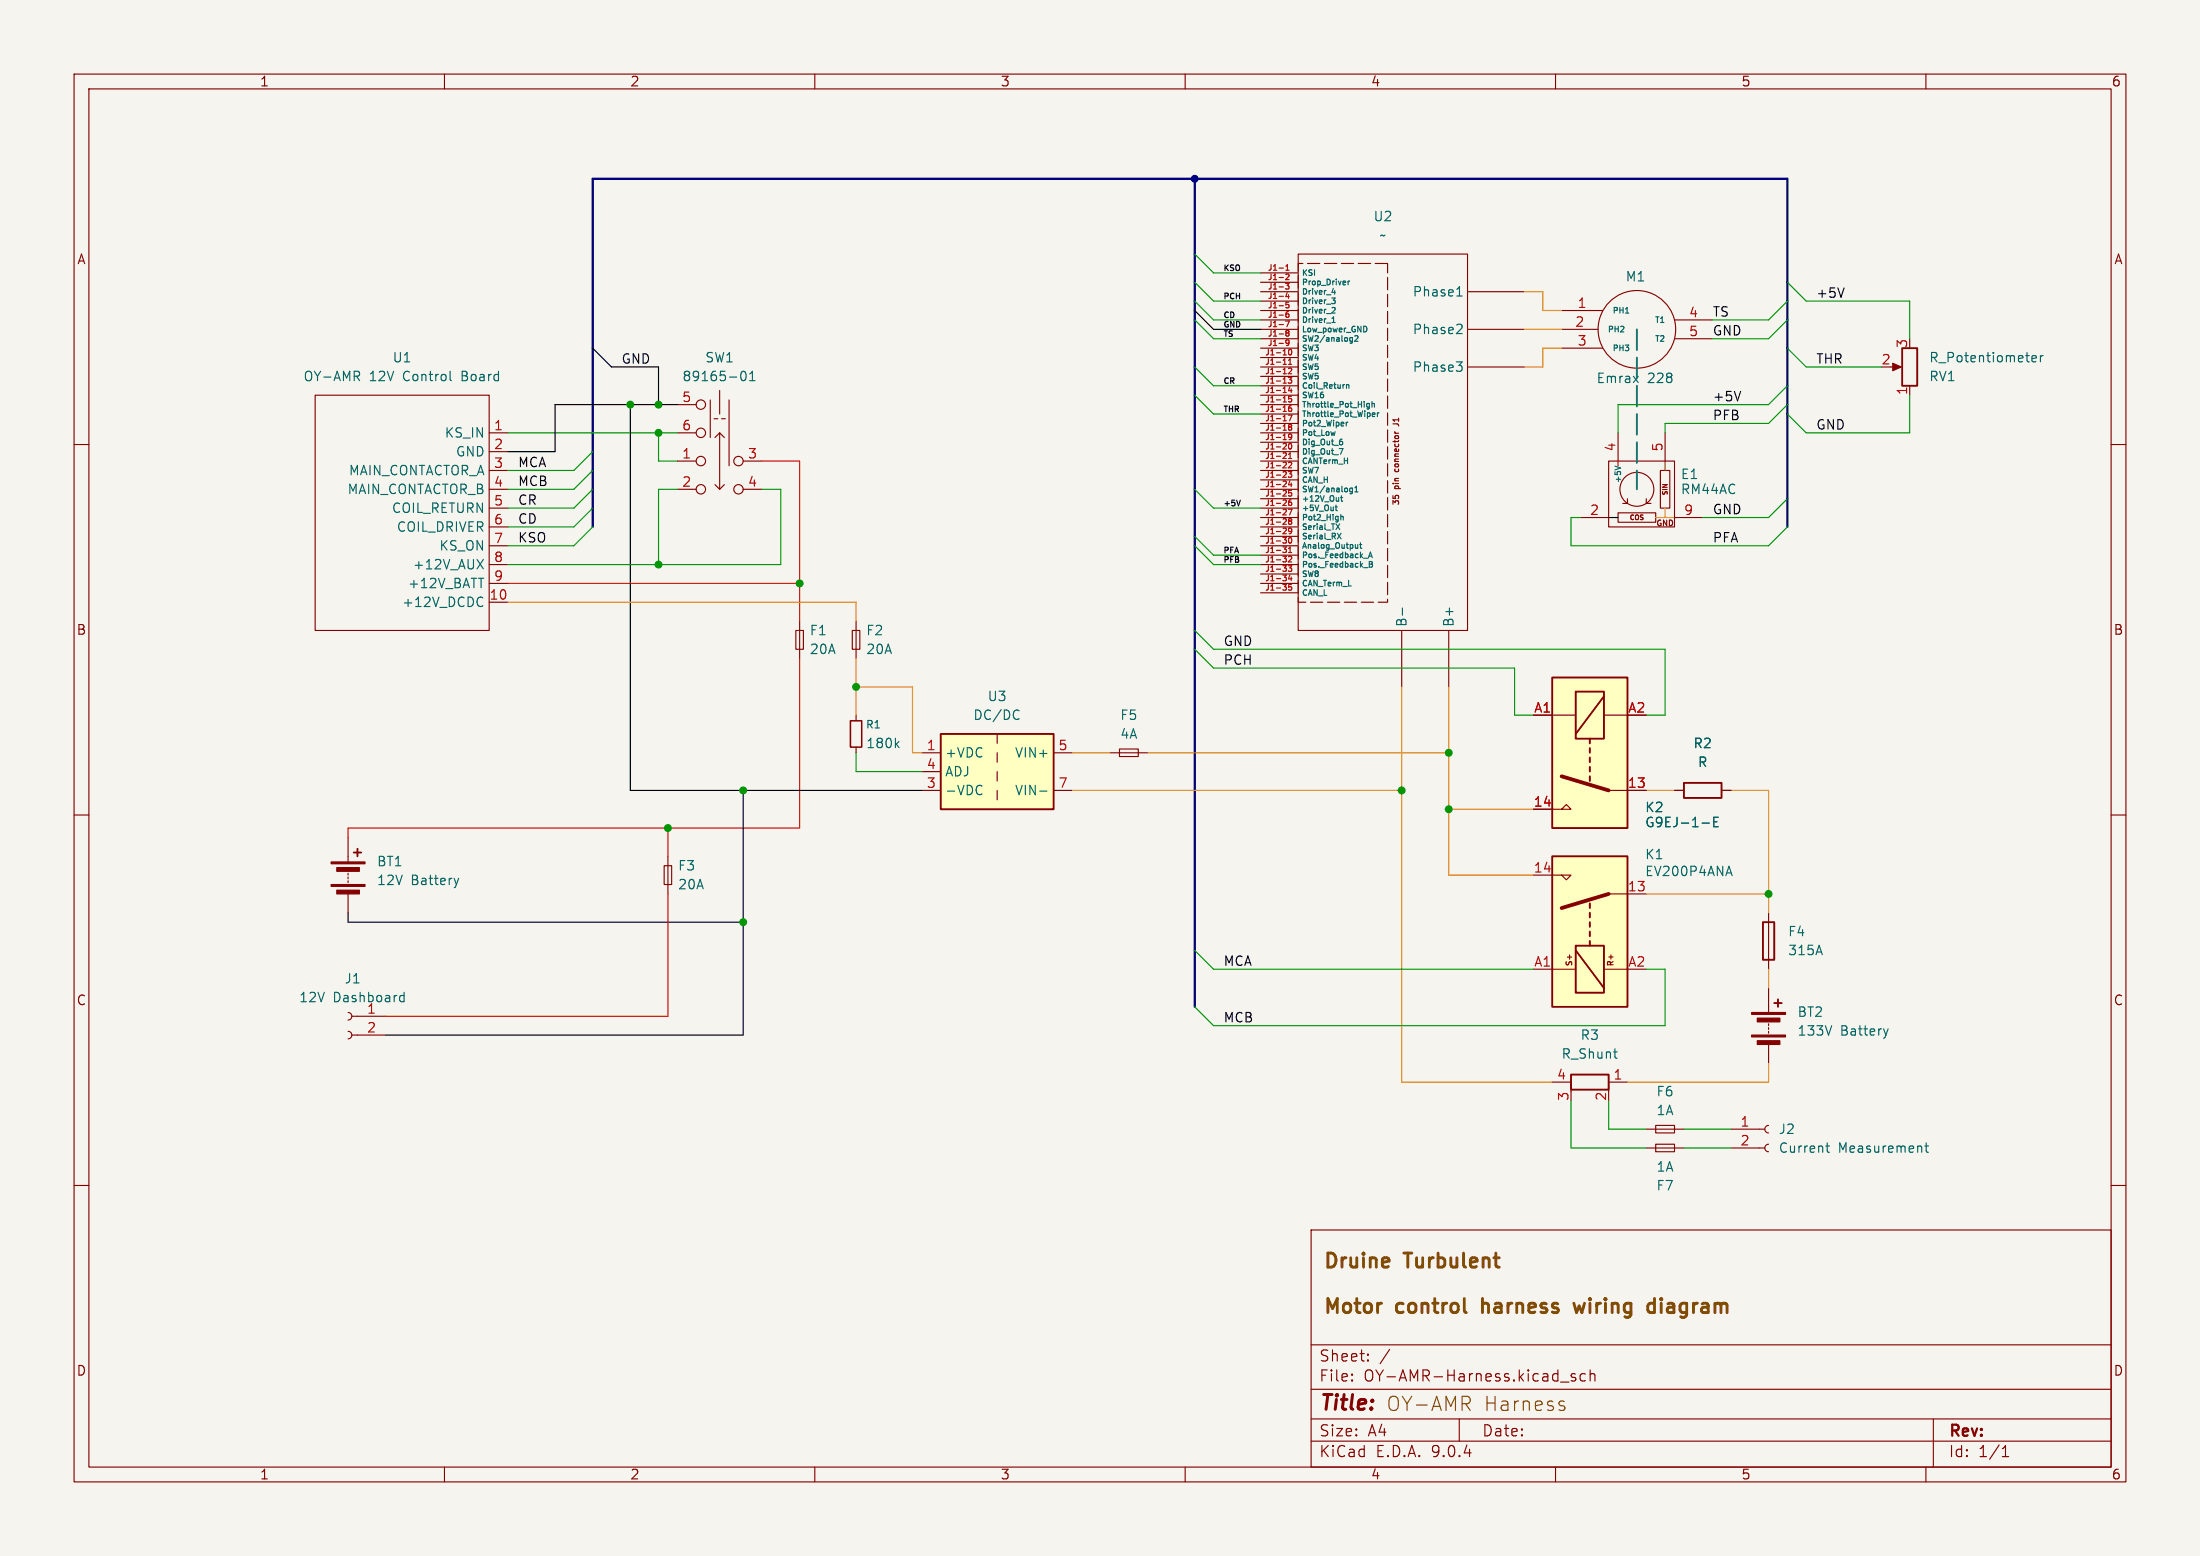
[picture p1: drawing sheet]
<svg xmlns="http://www.w3.org/2000/svg" width="297mm" height="210mm" viewBox="0 0 297 210" stroke-linecap="round" stroke-linejoin="round" font-family="sans-serif">
<path d="M0 0h297v210h-297z" fill="#f5f4ef" stroke="#f5f4ef" stroke-width=".14"/>
<g fill="none" stroke="#840000" stroke-width=".15">
<path d="M10 10h277v190h-277zM12 12h273v186h-273zM60 10v2M110 10v2M160 10v2M210 10v2M260 10v2M42.5 53.3h23.5v31.8h-23.5zM66 58.4h2.6M91.4 58.4h2.6M91.4 54.6h2.6M95.9 54v5.1"/>
<path d="M96.4 56.5h.5M97.2 52.7v3.2M97.2 58.4v7.6M97.2 58.4l-.7 .7M97.2 58.4l.6 .7M97.4 56.5h.5M98.4 54v8.9M210.8 41.9h5.6M210.8 44.5h4.9M210.8 47h5.6M226.1 43.2h5M226.1 45.7h5"/>
<path d="M255.3 49.5h1M257.8 52.1v1.2M10 60h2M66 61h2.6M66 63.5h2.6M66 66h2.6M66 68.6h2.6M66 71.1h2.6M66 73.7h2.6M66 76.2h2.6M66 78.7h2.6M91.4 66h2.6"/>
<path d="M91.4 62.2h2.6M96.5 65.4l.7 .6 .6-.6M100.3 66h2.6M100.3 62.2h2.6M285 60h2M66 81.3h2.6M107.4 85.1h1.1v2.5h-1.1zM107.9 83.8v5.1M115.1 85.1h1v2.5h-1zM115.6 83.8v5.1M115.6 96.5v.8M10 110h2"/>
<path d="M89.7 116.8h1v2.6h-1zM90.2 115.6v5.1M115.6 100.8v.8M285 110h2M238.8 123.2v7.6M209.5 146.1h2.6v1.2M219.7 146.1h-2.5v1.2M222.2 152.4h5.1M222.2 154.9h5.1M223.5 151.9h2.6v1h-2.6zM223.5 154.4h2.6v1h-2.6zM10 160h2"/>
<path d="M177 166h108v32h-108zM285 160h2M60 198v2M110 198v2M160 198v2M177 194.5h108M177 191.5h108M177 187.5h108M177 181.5h108M182.5 186.3h.1l-.1 .1M182.5 186.3v.1M182.5 185.5v.1"/>
<path d="M182.5 185.5h.1l-.1 .1M184.7 183.6v.1M184.7 183.6h-.1l.1 .1M184.7 182.8v.1M184.7 182.8h-.1l.1 .1M187.6 182.1l-1.3 2M197 191.5v3M210 198v2M210.7 186.5h1.1M212.7 185.5l-.4-.1-.2 .2 .1 .2 .5 .2v.1v.2l-.2 .1-.4-.1M214 185.5l-.4-.1-.3 .3v.4l.2 .2 .1 .1 .4-.1M214.7 185.5a.37 .37 0 0 1 .6 .1v.8"/>
<path d="M214.7 184.9v1.5M260 198v2M261 191.5v6.5M270.3 196.6h.9M270.3 195.5l.4-.4v1.5"/>
<circle cx="94.6" cy="58.4" r=".63"/>
<circle cx="94.6" cy="54.6" r=".63"/>
<circle cx="221" cy="44.4" r="5.2"/>
<circle cx="94.6" cy="62.2" r=".63"/>
<circle cx="94.6" cy="66" r=".63"/>
<circle cx="99.7" cy="66" r=".63"/>
<circle cx="99.7" cy="62.2" r=".63"/>
</g>
<g fill="none" stroke="#006464" stroke-width=".15">
<path d="M48.1 50.8l.4 .6M48.5 50.2v.5M60.8 50.1v1.1l.1 .2M100.1 50.2l.3-.1a.79 .79 0 0 1 0 1.3l-.2-.1-.1-.2-.1-.5zM101.2 51.4h.7M101.2 50.5l.4-.4v1.3M219.4 42.3h.5M220.5 50.8l.7 .8M221.2 50.8l-.7 .8M274.3 48.4l.6-.1v-.2l-.4-.1-.2 .2 .1 .6h.5M275.5 48v.8M275.8 48l-.2 .1-.1 .1"/>
<path d="M64.4 75.5l.9 1.3M64.6 78h.7M65.3 75.5l-.9 1.3M64.9 80.6l.3 .1M65.2 81.7l-.3 .2M121 100.4l.4 .5M121.4 100.1l-.5 .4M217.8 142h.5M218.1 142.8h.2"/>
</g>
<path d="M256.8 47h2v5.1h-2zM238 124.5h1.5v5h-1.5zM212.1 145h5.1v2.1h-5.1z" fill="none" stroke="#840000" stroke-width=".25"/>
<path d="M114.8 97.3h1.5v3.5h-1.5z" fill="none" stroke="#840000" stroke-width=".2"/>
<path d="M255.5 49l1.2 .5-1.2 .5z" fill="#840000" stroke="#840000" stroke-width=".15"/>
<path d="M127 99.1h15.2v10.1h-15.2z" fill="#ffffc2"/>
<path d="M127 99.1h15.2v10.1h-15.2z" fill="none" stroke="#840000" stroke-width=".25"/>
<path d="M134.6 99.1v1.2M124.5 101.6h2.5M124.5 106.7h2.5M124.5 104.1h2.5M134.6 101.6v1.3M134.6 104.1v1.3M134.6 106.7v1.3M142.2 101.6h2.6M142.2 106.7h2.6" fill="none" stroke="#840000" stroke-width=".15"/>
<path d="M137.3 95.8l.3 .2M137.6 97l-.3 .1M132.3 106l.3 .1M132.6 107.1l-.3 .2M140.4 106.8h.9" fill="none" stroke="#006464" stroke-width=".15"/>
<path d="M209.5 115.6h10.2v20.3h-10.2z" fill="#ffffc2"/>
<path d="M209.5 115.6h10.2v20.3h-10.2zM227.3 105.7h5.1v2h-5.1zM212.7 127.6h3.8v6.4h-3.8zM212.7 128.3l3.8 5.1M214.6 121.9v.7M214.6 123.2v.6M214.6 124.5v.6M214.6 125.7v.7M214.6 127v.6" fill="none" stroke="#840000" stroke-width=".25"/>
<g fill="none" stroke="#840000" stroke-width=".15">
<path d="M170.2 39.4h5M170.2 36.8h5M170.2 38.1h5M175.3 34.3h22.8v50.8h-22.8zM198.2 39.4h7.5M170.2 44.5h5M170.2 49.5h5M170.2 40.6h5M170.2 41.9h5M170.2 43.2h5M170.2 45.7h5M170.2 47h5"/>
<path d="M170.2 48.3h5M170.2 50.8h5M170.2 52.1h5M170.2 53.3h5M170.2 54.6h5M170.2 55.9h5M170.2 57.2h5M170.2 58.4h5M170.2 59.7h5M188.1 57.2h.6l.1 .3M188.3 58.3h.1M198.2 44.5h7.5"/>
<path d="M198.2 49.5h7.5M170.2 61h5M170.2 62.2h5M170.2 63.5h5M170.2 64.8h5M170.2 66h5M170.2 67.3h5M170.2 68.6h5M170.2 69.9h5M170.2 71.1h5M170.2 72.4h5M170.2 73.7h5"/>
<path d="M170.2 74.9h5M170.2 76.2h5M170.2 77.5h5M170.2 78.7h5M170.2 80h5M189.2 85.2v7.5M195.6 85.2v7.5M149.9 101.6h5M151.1 101.1h2.6v1h-2.6zM207 118.1h3.8M210.8 118.1h1.3l-.6 .6zM226.1 106.7h1.2"/>
<path d="M232.4 106.7h1.3M207 130.8h5.7M216.5 130.8h3.2M217.2 120.7h5"/>
</g>
<path d="M217.2 120.7l-6.4 1.9" fill="none" stroke="#840000" stroke-width=".51"/>
<g fill="none" stroke="#006464" stroke-width=".15">
<path d="M179.8 39.5h.5M180.2 39.2v.5M182 37.9v.5M182.2 37.9l-.2 .2M196.7 39.9h.7M196.8 39l.2-.3v1.2M179.8 40.2h.5l-.3 .3 .2 .1 .1 .2-.2 .2h-.2M179.8 43.5h.5M179.9 41.5h.3l.1 .2-.5 .6h.5M180 42.9v-.1v.7M180.3 58.3l-.2 .5M181 59.6l.3 .1-.1 .3h-.2"/>
<path d="M181 59.3h.2M181.7 57v.5M181.8 51.9v.5M181.8 52l.3-.1v.5M181.8 57.1h-.1M182.6 45.6v.6l-.3 .1M182.6 46l-.2 .1M183.3 45.6l-.4 .5h.4M184.3 44a.41 .41 0 0 1 .2 .4 .41 .41 0 0 1-.2 .4M184.5 54.9h.4M184.9 54.4v.7l-.2 .1h-.2M184.9 54.5h-.4"/>
<path d="M185.2 54.5h.3v.5M185.2 54.2v.8M185.3 56l.3-.1v-.1l-.2-.1-.1 .1v.4h.3M185.9 55.7v.5M186.2 55.7l-.3 .2M196.6 48.8h.8l-.4 .5M197.1 43.8l.3 .2-.1 .3-.7 .7h.8M197.1 49.3l.3 .3v.3l-.3 .2M180.4 68.2v.6l.1 .1M180.4 70.7l.5 .8M180.5 72l.5 .7M180.8 60.5h.5l-.3 .8"/>
<path d="M180.9 70.7l-.5 .8M181 69.4v.8M181 69.8l.3-.1v.5M181 72l-.5 .7M181.1 66.9v.6l.2 .2M182.2 66.2l.2 .2 .2-.1M182.6 65.9v.6l-.2 .1h-.2M182.6 65.9h-.2l-.2 .1M182.9 66.4h.4M182.9 65.8l.2-.2v.8M183.3 73.5v.5M183.3 73.9l-.2 .1"/>
<path d="M183.6 73.5h.2M183.7 73.2v.7l.1 .1M184.8 75.3l.2-.8 .3 .8M184.8 75.1h.4M184.9 75.8h.2l.2 .1-.2 .2 .2 .1v.2l-.2 .1h-.2zM184.9 76.1h.2M189.3 82.1v.9M233.1 117.8h.6M233.4 116.9l.4 1.3"/>
</g>
<path d="M175.3 35.6h12v45.7h-12z" fill="none" stroke="#840000" stroke-width=".15" stroke-dasharray="1.7 .6"/>
<g fill="none" stroke="#a90000" stroke-width=".15">
<path d="M173.6 38.3h.4l-.2 .2 .2 .1v.3l-.1 .1-.3-.1M173.6 36.5h.4M173.6 35.9l.2-.2v.8M173.6 37.1l.3-.1 .1 .2-.4 .5h.4M173.8 39.5l-.2 .5h.5M173.9 39.8v.5M173.2 49.2h.5M173.2 50.4h.5M173.2 54.3h.5M173.2 59.3h.5M173.6 43.3h.5l-.4 .8M173.7 44.9l-.1-.1 .1-.2 .3 .1-.1 .2"/>
<path d="M173.7 44.9l-.1 .2 .1 .3 .3-.2-.1-.3M173.7 44.9h.2M173.9 51h.5l-.3 .2 .2 .1v.3l-.1 .1-.3-.1M173.9 56h.5l-.3 .8M173.9 42.1h-.2l-.1 .1v.5l.1 .1h.3l-.1-.4h-.2l-.1 .1M173.9 49.8l.3-.1 .2 .2-.5 .5h.5M173.9 49.2h.5M173.9 48.6l.3-.2v.8M174 40.8h-.4v.4l.3-.1 .1 .4-.1 .1-.3-.1M174 46.2l-.1 .1h-.2l-.1-.4h.3l.1 .1v.5l-.1 .1h-.2M174 47.2l.1-.1a.41 .41 0 0 1 .3 .4 .41 .41 0 0 1-.3 .4l-.2-.3zM174 59.9l.1-.1a.41 .41 0 0 1 .3 .4 .41 .41 0 0 1-.3 .4l-.2-.3z"/>
<path d="M174.1 57.6l-.2-.1 .2-.2 .3 .1-.2 .2M174.1 57.6l-.2 .2 .2 .3 .3-.2-.2-.3M174.1 57.6h.1M174.1 52.2l-.2 .5h.5M174.3 54.8h-.2l-.1 .1-.1 .5 .2 .1h.2v-.4h-.2l-.2 .1M174.3 52.5v.5M174.3 53.5h-.3l-.1 .4 .4-.1v.4l-.1 .1-.3-.1M174.4 58.9l-.2 .1h-.2v-.4h.2l.2 .1-.1 .5-.1 .1h-.2M173.2 73.8h.5l-.3 .3 .2 .1 .1 .2-.2 .2h-.2M173.2 63.1h.5M173.2 67h.5M173.2 72h.5"/>
<path d="M173.2 75.1h.5l-.3 .3M173.2 78.9h.5l-.3 .3M173.3 61.1h.3l.1 .2-.5 .6h.5M173.6 62.5v.2M173.6 66.3v.2M173.6 71.3v.3M173.6 75.4v.4M173.6 79.3v.3M173.9 63.7h.5l-.3 .2 .2 .1v.3l-.1 .1-.3-.1M173.9 76.4h.5l-.3 .2 .2 .1v.3l-.1 .1-.3-.1M173.9 68.7h.5l-.3 .8M173.9 62.5l.3-.1 .2 .2-.5 .5h.5"/>
<path d="M173.9 75.2l.3-.1 .2 .2-.5 .5h.5M173.9 61.3l.3-.2v.8M173.9 74l.3-.2v.8M173.9 61.9h.5M173.9 74.6h.5M174 72.6l.1-.1a.41 .41 0 0 1 .3 .4 .41 .41 0 0 1-.3 .4l-.2-.3zM174.1 70.3l-.2-.1 .2-.2 .3 .1-.2 .2M174.1 70.3l-.2 .2 .2 .3 .3-.2-.2-.3M174.1 70.3h.1M174.1 64.9l-.2 .5h.5M174.1 77.6l-.2 .5h.5M174.3 67.5h-.2l-.1 .1-.1 .5 .2 .1h.2v-.4h-.2l-.2 .1"/>
<path d="M174.3 65.2v.5M174.3 77.9v.5M174.3 66.2h-.3l-.1 .4 .4-.1v.4l-.1 .1-.3-.1M174.3 78.9h-.3l-.1 .4 .4-.1v.4l-.1 .1-.3-.1M174.4 71.6l-.2 .1h-.2v-.4h.2l.2 .1-.1 .5-.1 .1h-.2"/>
</g>
<path d="M209.5 91.4h10.2v20.4h-10.2z" fill="#ffffc2"/>
<g fill="none" stroke="#840000" stroke-width=".15">
<path d="M218.4 58.4v3.8M224.8 58.4v3.8M213.4 69.9h3.8M217.2 62.2h8.9v8.9h-8.9zM218.4 69.2h5.1v1.3h-5.1zM219.7 67.3v.6h-.6M222.2 67.3v.6h.7M224.2 63.5h1.2v5.1h-1.2zM226.1 69.9h.1M226.1 69.9h3.8M207 96.5h5.7M216.5 96.5h3.2"/>
<path d="M47 113v3.3M47 117.9v.2M47 118.4v.2M47 118.9v.2M207 109.2h5.1l-.6-.6-.7 .6M217.2 106.7h5M226.1 106.7h1.2M232.4 106.7h1.3M47 136.7a.51 .51 0 0 1 .5 .5 .51 .51 0 0 1-.5 .5M47 139.2a.51 .51 0 0 1 .5 .5 .51 .51 0 0 1-.5 .5M47 120.7v2.5M47.5 137.2h4.6"/>
<path d="M47.5 139.7h4.6M238.8 133.4v3.3M238.8 138.2v.2M238.8 138.7v.2M238.8 139.2v.2M233.7 152.4h4.6M233.7 154.9h4.6M238.8 151.9a.51 .51 0 0 0-.5 .5 .51 .51 0 0 0 .5 .5M238.8 154.4a.51 .51 0 0 0-.5 .5 .51 .51 0 0 0 .5 .5M238.8 141v2.5"/>
<circle cx="221" cy="66" r="2.29"/>
</g>
<path d="M209.5 91.4h10.2v20.4h-10.2zM212.7 93.3h3.8v6.4h-3.8zM214.6 99.7v.6M216.5 94l-3.8 5.1M47.8 115.1h1M48.3 114.6v1M214.6 101v.6M214.6 102.2v.7M214.6 103.5v.6M214.6 104.8v.6M239.5 135.4h1M240 134.9v1" fill="none" stroke="#840000" stroke-width=".25"/>
<path d="M210.8 104.8l6.4 1.9" fill="none" stroke="#840000" stroke-width=".51"/>
<g fill="none" stroke="#006464" stroke-width=".15">
<path d="M218 62.9l.8 .3M61.9 118.5l-.3 .9M229.8 111.1h1M231.4 110.9h.4M232 110.3h-.6v1.3h.6M54.1 135.1h.4M54.1 134.4h.4M54.5 133.9v1.3M254.9 138.9l-.3 .8M246.5 154.7h.5M246.7 154.2v1.1v.2h.3M259.9 154.7h.4"/>
<path d="M260 154.2v1.1l.1 .2h.2"/>
</g>
<g fill="#840000" stroke="#840000" stroke-width=".15">
<path d="M44.7 116.3h4.6v.3h-4.6z"/>
<path d="M44.7 119.4h4.6v.2h-4.6z"/>
<path d="M45.5 117.1h3v.5h-3z"/>
<path d="M45.5 120.1h3v.6h-3z"/>
<path d="M236.5 136.7h4.5v.2h-4.5z"/>
<path d="M236.5 139.7h4.5v.3h-4.5z"/>
<path d="M237.2 137.4h3.1v.5h-3.1z"/>
<path d="M237.2 140.5h3.1v.5h-3.1z"/>
</g>
<path d="M80 47l2.5 2.5h6.4v5.1M85.1 54.6v52.1h39.4M91.4 54.6h-16.5v6.4h-6.3M161.3 41.9l2.5 2.6h6.4M217.2 69.9h1.2M100.3 106.7v33h-48.2M47 123.2v1.3h53.3" fill="none" stroke="#000" stroke-width=".15"/>
<path d="M68.6 78.7h39.3M102.9 62.2h5v21.6M218.4 62.2v.7M107.9 88.9v22.9h-60.9v1.2M90.2 111.8v3.8M90.2 120.7v16.5h-38.1" fill="none" stroke="#f00" stroke-width=".15"/>
<path d="M224.8 62.2v1.3M211 189.7l.3 .3-.1 .3-.2 .1M211 189.1l.2 .1" fill="none" stroke="#804d00" stroke-width=".15"/>
<path d="M223.5 69.9h2.6M224.8 68.6v1.3M68.6 81.3h47v2.5M115.6 88.9v7.6M115.6 92.7h7.6v8.9h1.3" fill="none" stroke="#f90" stroke-width=".15"/>
<path d="M249 38.9l-.5 1.2M235 52.8l-.4 1.3M167.4 67.5l-.2 .8" fill="none" stroke="#0f0f0f" stroke-width=".15"/>
<path d="M221 44.5v21.5" fill="none" stroke="#008484" stroke-width=".25" stroke-dasharray="2.8 1"/>
<path d="M161.3 24.1v111.8M80 71.1v-47h161.3v47" fill="none" stroke="#000084" stroke-width=".3"/>
<g fill="none" stroke="#009600" stroke-width=".15">
<path d="M161.3 38.1l2.5 2.5h6.4M161.3 34.3l2.5 2.5h6.4M241.3 38.1l2.5 2.5h14v5.1M68.6 58.4h22.8M88.9 58.4v3.8h2.5M161.3 53.3l2.5 2.6h6.4M161.3 40.6l2.5 2.6h6.4M161.3 43.2l2.5 2.5h6.4M161.3 49.5l2.5 2.6h6.4M241.3 54.6l-2.5 2.6h-14v1.2M241.3 40.6l-2.5 2.6h-7.7M241.3 43.2l-2.5 2.5h-7.7"/>
<path d="M241.3 52.1l-2.5 2.5h-20.4v3.8M241.3 47l2.5 2.5h10.2M257.8 53.3v5.1h-14l-2.5-2.5M80 63.5l-2.5 2.5h-8.9M80 61l-2.5 2.5h-8.9M80 66l-2.5 2.6h-8.9M80 68.6l-2.5 2.5h-8.9M80 71.1l-2.5 2.6h-8.9M91.4 66h-2.5v10.2M102.9 66h2.5v10.2h-36.8M161.3 66l2.5 2.6h6.4M161.3 73.7l2.5 2.5h6.4"/>
<path d="M161.3 72.4l2.5 2.5h6.4M213.4 69.9h-1.3v3.8h26.7l2.5-2.6M241.3 67.3l-2.5 2.6h-8.9M161.3 85.1l2.5 2.5h61v8.9h-2.6M161.3 87.6l2.5 2.6h40.7v6.3h2.5M115.6 101.6v2.5h8.9M161.3 128.3l2.5 2.5h43.2M222.2 130.8h2.6v7.6h-61l-2.5-2.5M212.1 148.6v6.3h10.1M217.2 148.6v3.8h5M227.3 154.9h6.4M227.3 152.4h6.4"/>
</g>
<g fill="none" stroke="#dd8500" stroke-width=".15">
<path d="M205.7 39.4h2.6v2.5h2.5M205.7 44.5h5.1M210.8 47h-2.5v2.5h-2.6M189.2 92.7v53.4h20.3M195.6 92.7v25.4h11.4M144.8 101.6h5.1M144.8 106.7h44.4M154.9 101.6h40.7M195.6 109.2h11.4M222.2 106.7h3.9M233.7 106.7h5.1v16.5M222.2 120.7h16.6"/>
<path d="M238.8 130.8v2.6M238.8 143.5v2.6h-19.1"/>
</g>
<path d="M200.1 175.3v1.9M200.2 176l-.1 .1M212.5 175.9l.3 1.3 .4-.9 .4 .9M222.8 175.9l.6 .1M223.4 175.3v1.9M223.4 177.1l-.6 .1" fill="none" stroke="#804d00" stroke-width=".38"/>
<g fill="#009600" stroke="#009600" stroke-width=".15">
<circle cx="189.2" cy="106.7" r=".46"/>
<circle cx="195.6" cy="109.2" r=".46"/>
<circle cx="238.8" cy="120.7" r=".46"/>
<circle cx="88.9" cy="58.4" r=".46"/>
<circle cx="88.9" cy="54.6" r=".46"/>
<circle cx="85.1" cy="54.6" r=".46"/>
<circle cx="115.6" cy="92.7" r=".46"/>
<circle cx="100.3" cy="106.7" r=".46"/>
<circle cx="90.2" cy="111.8" r=".46"/>
<circle cx="100.3" cy="124.5" r=".46"/>
<circle cx="195.6" cy="101.6" r=".46"/>
<circle cx="107.9" cy="78.7" r=".46"/>
<circle cx="88.9" cy="76.2" r=".46"/>
</g>
<circle cx="161.3" cy="24.1" r=".46" fill="#000084" stroke="#000084" stroke-width=".15"/>
<text font-size="2.8" fill="#840000" x="178" y="190.9">Title:</text>
<g font-size="2.7" fill="#804d00">
<text x="178.6" y="171.7">Druine</text>
<text x="189.8" y="171.7">Turbulent</text>
<text x="178.6" y="177.8">Motor</text>
<text x="188.7" y="177.8">control</text>
<text x="201" y="177.8">harness</text>
<text x="214.2" y="177.8">wiring</text>
<text x="224.9" y="177.8">diagram</text>
<text x="187.1" y="190.7">OY-AMR</text>
<text x="200.3" y="190.7">Harness</text>
</g>
<g font-size="2.1" fill="#840000">
<text x="178" y="184">Sheet:</text>
<text x="178" y="186.7">File:</text>
<text x="184.1" y="186.7">OY-AMR-Harness.kicad_sch</text>
<text x="178" y="196.9">KiCad</text>
<text x="178" y="194.1">Size:</text>
<text x="184.7" y="194.1">A4</text>
<text x="185.7" y="196.9">E.D.A.</text>
<text x="193.3" y="196.9">9.0.4</text>
<text x="200" y="194.1">Date:</text>
<text x="263" y="194.3">Rev:</text>
<text x="263" y="196.9">Id:</text>
<text x="267.1" y="196.9">1/1</text>
</g>
<g font-size="1.8" fill="#840000">
<text x="35" y="11.9">1</text>
<text x="85" y="11.9">2</text>
<text x="135" y="11.9">3</text>
<text x="185" y="11.9">4</text>
<text x="235" y="11.9">5</text>
<text x="285" y="11.9">6</text>
<text x="10.3" y="35.9">A</text>
<text x="285.3" y="35.9">A</text>
<text x="10.3" y="85.9">B</text>
<text x="285.3" y="85.9">B</text>
<text x="10.3" y="135.9">C</text>
<text x="285.3" y="135.9">C</text>
<text x="10.3" y="185.9">D</text>
<text x="285.3" y="185.9">D</text>
<text x="35" y="199.9">1</text>
<text x="85" y="199.9">2</text>
<text x="135" y="199.9">3</text>
<text x="185" y="199.9">4</text>
<text x="235" y="199.9">5</text>
<text x="285" y="199.9">6</text>
</g>
<g font-size="1.8" fill="#006464">
<text x="185.3" y="30.1">U2</text>
<text x="186.2" y="32.6">~</text>
<text x="190.6" y="40.2">Phase1</text>
<text x="219.4" y="38.2">M1</text>
<text x="190.6" y="45.3">Phase2</text>
<text x="40.9" y="51.7">OY-AMR</text>
<text x="49.9" y="51.7">12V</text>
<text x="52.9" y="49.1">U1</text>
<text x="54.5" y="51.7">Control</text>
<text x="62.6" y="51.7">Board</text>
<text x="92" y="51.7">89165-01</text>
<text x="95.1" y="49.1">SW1</text>
<text x="190.6" y="50.4">Phase3</text>
<text x="215.4" y="51.9">Emrax</text>
<text x="222.4" y="51.9">228</text>
<text x="260.4" y="51.7">RV1</text>
<text x="260.4" y="49.1">R_Potentiometer</text>
<text x="59.9" y="59.3">KS_IN</text>
<text x="47" y="64.4">MAIN_CONTACTOR_A</text>
<text x="61.5" y="61.8">GND</text>
<text x="226.8" y="64.9">E1</text>
<text x="46.8" y="66.9">MAIN_CONTACTOR_B</text>
<text x="52.8" y="69.4">COIL_RETURN</text>
<text x="53.5" y="72">COIL_DRIVER</text>
<text x="226.8" y="66.9">RM44AC</text>
<text x="55.7" y="77.1">+12V_AUX</text>
<text x="59.2" y="74.5">KS_ON</text>
<text x="54.2" y="82.1">+12V_DCDC</text>
<text x="55" y="79.6">+12V_BATT</text>
<text x="109.2" y="86">F1</text>
<text x="109.2" y="88.5">20A</text>
<text x="116.8" y="86">F2</text>
<text x="116.8" y="88.5">20A</text>
<text x="190.1" y="84.7" transform="rotate(-90 190.1 84.7)">B-</text>
<text x="196.4" y="84.7" transform="rotate(-90 196.4 84.7)">B+</text>
<text x="133.2" y="94.8">U3</text>
<text x="116.8" y="101.2">180k</text>
<text x="131.3" y="97.4">DC/DC</text>
<text x="151.1" y="97.4">F5</text>
<text x="151.1" y="99.9">4A</text>
<text x="228.5" y="101.2">R2</text>
<text x="127.5" y="102.5">+VDC</text>
<text x="127.5" y="105">ADJ</text>
<text x="127.5" y="107.5">-VDC</text>
<text x="136.9" y="102.5">VIN+</text>
<text x="136.9" y="107.5">VIN-</text>
<text x="229.1" y="103.7">R</text>
<text x="222" y="109.8">K2</text>
<text x="222" y="111.9">G9EJ-1-E</text>
<text x="50.8" y="117.1">BT1</text>
<text x="50.8" y="119.7">12V</text>
<text x="55.5" y="119.7">Battery</text>
<text x="91.4" y="117.7">F3</text>
<text x="222" y="116.2">K1</text>
<text x="222" y="118.5">EV200P4ANA</text>
<text x="91.4" y="120.2">20A</text>
<text x="241.3" y="126.6">F4</text>
<text x="241.3" y="129.1">315A</text>
<text x="40.3" y="135.5">12V</text>
<text x="45" y="135.5">Dashboard</text>
<text x="46.4" y="132.9">J1</text>
<text x="49.5" y="136.9">1</text>
<text x="242.6" y="137.5">BT2</text>
<text x="210.7" y="143.1">R_Shunt</text>
<text x="213.3" y="140.6">R3</text>
<text x="242.6" y="140">133V</text>
<text x="248.5" y="140">Battery</text>
<text x="223.5" y="148.2">F6</text>
<text x="223.5" y="150.7">1A</text>
<text x="240" y="153.3">J2</text>
<text x="240" y="155.8">Current</text>
<text x="248.2" y="155.8">Measurement</text>
<text x="223.5" y="160.9">F7</text>
<text x="223.5" y="158.3">1A</text>
</g>
<g font-size="1.8" fill="#a90000">
<text x="212.9" y="41.7">1</text>
<text x="212.6" y="44.2">2</text>
<text x="212.9" y="46.7">3</text>
<text x="227.9" y="42.9">4</text>
<text x="227.9" y="45.5">5</text>
<text x="257.6" y="47.1" transform="rotate(-90 257.6 47.1)">3</text>
<text x="253.9" y="49.3">2</text>
<text x="257.6" y="53.4" transform="rotate(-90 257.6 53.4)">1</text>
<text x="66.6" y="58.2">1</text>
<text x="92" y="54.4">5</text>
<text x="92" y="58.2">6</text>
<text x="66.6" y="60.7">2</text>
<text x="66.6" y="63.2">3</text>
<text x="66.6" y="65.8">4</text>
<text x="92" y="62">1</text>
<text x="92" y="65.8">2</text>
<text x="100.9" y="62">3</text>
<text x="100.9" y="65.8">4</text>
<text x="218.2" y="61" transform="rotate(-90 218.2 61)">4</text>
<text x="224.5" y="61" transform="rotate(-90 224.5 61)">5</text>
<text x="66.6" y="68.3">5</text>
<text x="66.6" y="70.9">6</text>
<text x="214.6" y="69.6">2</text>
<text x="227.3" y="69.6">9</text>
<text x="66.6" y="73.4">7</text>
<text x="66.6" y="75.9">8</text>
<text x="66" y="81">10</text>
<text x="66.6" y="78.5">9</text>
<text x="125" y="101.3">1</text>
<text x="142.8" y="101.3">5</text>
<text x="207" y="96.3">A1</text>
<text x="219.7" y="96.3">A2</text>
<text x="125" y="103.9">4</text>
<text x="125" y="106.4">3</text>
<text x="142.8" y="106.4">7</text>
<text x="219.7" y="106.4">13</text>
<text x="207" y="109">14</text>
<text x="207" y="117.9">14</text>
<text x="219.7" y="120.4">13</text>
<text x="207" y="130.6">A1</text>
<text x="219.7" y="130.6">A2</text>
<text x="49.5" y="139.4">2</text>
<text x="210.1" y="145.8">4</text>
<text x="211.8" y="148.7" transform="rotate(-90 211.8 148.7)">3</text>
<text x="216.9" y="148.7" transform="rotate(-90 216.9 148.7)">2</text>
<text x="217.7" y="145.8">1</text>
<text x="234.9" y="152.1">1</text>
<text x="234.9" y="154.7">2</text>
</g>
<g font-size="1.8" fill="#0f0f0f">
<text x="245.1" y="40.3">+5V</text>
<text x="231.1" y="45.4">GND</text>
<text x="231.1" y="42.8">TS</text>
<text x="83.8" y="49.2">GND</text>
<text x="245.1" y="49.2">THR</text>
<text x="231.1" y="54.3">+5V</text>
<text x="231.1" y="56.8">PFB</text>
<text x="245.1" y="58.1">GND</text>
<text x="69.8" y="65.7">MCB</text>
<text x="69.8" y="63.2">MCA</text>
<text x="69.8" y="68.2">CR</text>
<text x="69.8" y="70.8">CD</text>
<text x="231.1" y="69.5">GND</text>
<text x="69.8" y="73.3">KSO</text>
<text x="231.1" y="73.3">PFA</text>
<text x="165.1" y="87.3">GND</text>
<text x="165.1" y="89.8">PCH</text>
<text x="165.1" y="130.5">MCA</text>
<text x="165.1" y="138.1">MCB</text>
</g>
<text font-size="1.4" fill="#006464" x="116.8" y="98.5">R1</text>
<g font-size="1.1" fill="#0f0f0f">
<text x="165.1" y="40.4">PCH</text>
<text x="165.1" y="36.6">KSO</text>
<text x="165.1" y="45.5">TS</text>
<text x="165.1" y="44.2">GND</text>
<text x="165.1" y="43">CD</text>
<text x="165.1" y="51.9">CR</text>
<text x="165.1" y="55.7">THR</text>
<text x="165.1" y="68.4">+5V</text>
<text x="165.1" y="74.7">PFA</text>
<text x="165.1" y="76">PFB</text>
</g>
<g font-size="1.1" fill="#a90000">
<text x="171" y="36.6">J1-1</text>
<text x="171" y="37.8">J1-2</text>
<text x="171" y="39.1">J1-3</text>
<text x="171" y="40.4">J1-4</text>
<text x="171" y="41.7">J1-5</text>
<text x="171" y="42.9">J1-6</text>
<text x="171" y="44.2">J1-7</text>
<text x="171" y="45.5">J1-8</text>
<text x="171" y="46.7">J1-9</text>
<text x="170.7" y="48">J1-10</text>
<text x="170.7" y="49.3">J1-11</text>
<text x="170.7" y="50.5">J1-12</text>
<text x="170.7" y="51.8">J1-13</text>
<text x="170.7" y="53.1">J1-14</text>
<text x="170.7" y="54.4">J1-15</text>
<text x="170.7" y="55.6">J1-16</text>
<text x="170.7" y="56.9">J1-17</text>
<text x="170.7" y="58.2">J1-18</text>
<text x="170.7" y="59.4">J1-19</text>
<text x="170.7" y="60.7">J1-20</text>
<text x="170.7" y="62">J1-21</text>
<text x="170.7" y="63.2">J1-22</text>
<text x="170.7" y="64.5">J1-23</text>
<text x="170.7" y="65.8">J1-24</text>
<text x="170.7" y="67.1">J1-25</text>
<text x="170.7" y="68.3">J1-26</text>
<text x="170.7" y="69.6">J1-27</text>
<text x="170.7" y="70.9">J1-28</text>
<text x="170.7" y="72.1">J1-29</text>
<text x="170.7" y="73.4">J1-30</text>
<text x="170.7" y="74.7">J1-31</text>
<text x="170.7" y="75.9">J1-32</text>
<text x="170.7" y="77.2">J1-33</text>
<text x="170.7" y="78.5">J1-34</text>
<text x="170.7" y="79.8">J1-35</text>
</g>
<g font-size="1.1" fill="#006464">
<text x="175.7" y="37.4">KSI</text>
<text x="175.7" y="38.7">Prop_Driver</text>
<text x="175.7" y="40">Driver_4</text>
<text x="175.7" y="41.2">Driver_3</text>
<text x="175.7" y="42.5">Driver_2</text>
<text x="175.7" y="43.8">Driver_1</text>
<text x="175.7" y="45.1">Low_power_GND</text>
<text x="175.7" y="46.3">SW2/analog2</text>
<text x="175.7" y="47.6">SW3</text>
<text x="217" y="45.1">PH2</text>
<text x="217.6" y="42.5">PH1</text>
<text x="217.6" y="47.6">PH3</text>
<text x="223.3" y="43.8">T1</text>
<text x="223.3" y="46.3">T2</text>
<text x="175.7" y="48.9">SW4</text>
<text x="175.7" y="50.1">SW5</text>
<text x="175.7" y="51.4">SW5</text>
<text x="175.7" y="52.7">Coil_Return</text>
<text x="175.7" y="53.9">SW16</text>
<text x="175.7" y="55.2">Throttle_Pot_High</text>
<text x="175.7" y="56.5">Throttle_Pot_Wiper</text>
<text x="175.7" y="57.8">Pot2_Wiper</text>
<text x="175.7" y="59">Pot_Low</text>
<text x="175.7" y="60.3">Dig_Out_6</text>
<text x="175.7" y="61.6">Dig_Out_7</text>
<text x="175.7" y="62.8">CANTerm_H</text>
<text x="175.7" y="64.1">SW7</text>
<text x="175.7" y="65.4">CAN_H</text>
<text x="219" y="65.4" transform="rotate(-90 219 65.4)">+5V</text>
<text x="175.7" y="66.6">SW1/analog1</text>
<text x="175.7" y="67.9">+12V_Out</text>
<text x="175.7" y="69.2">+5V_Out</text>
<text x="175.7" y="70.5">Pot2_High</text>
<text x="175.7" y="71.7">Serial_TX</text>
<text x="175.7" y="73">Serial_RX</text>
<text x="175.7" y="74.3">Analog_Output</text>
<text x="175.7" y="75.5">Pos._Feedback_A</text>
<text x="175.7" y="76.8">Pos._Feedback_B</text>
<text x="175.7" y="78.1">SW8</text>
<text x="175.7" y="79.3">CAN_Term_L</text>
<text x="175.7" y="80.6">CAN_L</text>
</g>
<g font-size="1.1" fill="#840000">
<text x="189.1" y="56.8" transform="rotate(-90 189.1 56.8)">J1</text>
<text x="189.1" y="66" transform="rotate(-90 189.1 66)">pin</text>
<text x="189.1" y="63.4" transform="rotate(-90 189.1 63.4)">connector</text>
<text x="189.1" y="68.3" transform="rotate(-90 189.1 68.3)">35</text>
<text x="223.5" y="71.2">GND</text>
<text x="212.4" y="130.5" transform="rotate(-90 212.4 130.5)">S+</text>
<text x="218" y="130.5" transform="rotate(-90 218 130.5)">R+</text>
</g>
<g font-size=".9" fill="#840000">
<text x="219.9" y="70.4">COS</text>
<text x="225.3" y="67" transform="rotate(-90 225.3 67)">SIN</text>
</g>
</svg>
